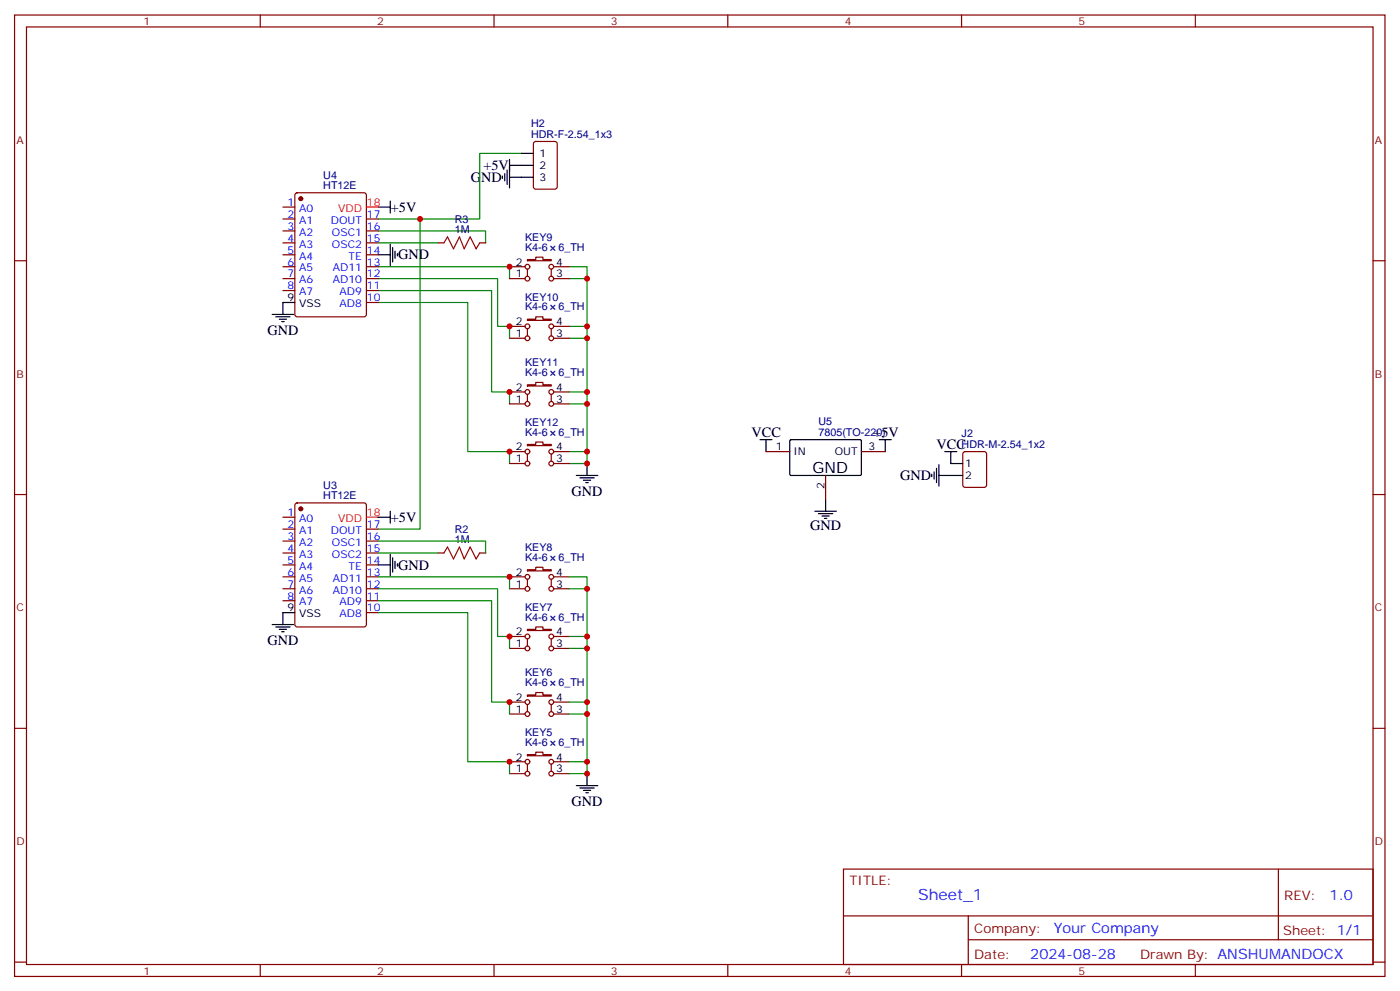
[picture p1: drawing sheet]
<svg xmlns="http://www.w3.org/2000/svg" width="414mm" height="293mm" viewBox="0 0 414 293" stroke-linecap="round" stroke-linejoin="round" font-family="sans-serif">
<g fill="none" stroke="#870000" stroke-width=".35">
<path d="M4.3 4.4h405.3v284.4h-405.3zM7.8 8h398.3v277.3h-398.3zM77 4.4v3.6M146.1 4.4v3.6M215.3 4.4v3.6M284.4 4.4v3.6M353.6 4.4v3.6M87.4 57.2l.5-.2h19.8l.6 .4 .1 35.6-.5 .6-20 .1-.6-.5-.1-35.5zM158 42l.5-.2h5.6l.7 .5v12.9l-.4 .7-5.9 .1-.7-.5v-13zM4.3 77.1h3.5M83.7 78.9h3.5M83.7 71.8h3.5"/>
<path d="M83.7 61.2h3.5M83.7 64.8h3.5M83.7 68.3h3.5M83.7 75.4h3.5M108.4 78.9h3.5M108.4 71.8h3.5M108.4 64.8h3.5M108.4 68.3h3.5M108.4 75.4h3.5M129.5 71.8h1.8M141.9 71.8h1.8M150.7 78.9h4.6"/>
<path d="M156 76.8h2.5v-.7h2.1v.7h2.5v.3h-7.1zM156 79.6v2.1M163.1 79.6v2.1M163.8 78.9h4.5M406.1 77.1h3.5M83.7 82.4h3.5M83.7 85.9h3.5M108.4 82.4h3.5M108.4 85.9h3.5M108.4 89.5h3.5M150.7 96.5h4.6M150.7 82.4h4.6"/>
<path d="M156 94.4h2.5v-.7h2.1v.7h2.5v.4h-7.1zM156 97.2v2.1M163.1 97.2v2.1M163.8 96.5h4.5M163.8 82.4h4.5M150.7 119.5h4.6M150.7 115.9h4.6M150.7 100h4.6M156 113.8h2.5v-.7h2.1v.7h2.5v.4h-7.1zM156 116.6v2.1M163.1 116.6v2.1M163.8 119.5h4.5"/>
<path d="M163.8 115.9h4.5M163.8 100h4.5M150.7 133.6h4.6M150.7 137.1h4.6M156 131.4h2.5v-.7h2.1v.7h2.5v.4h-7.1zM156 134.3v2.1M163.1 134.3v2.1M163.8 133.6h4.5M163.8 137.1h4.5M226.6 133.6h7M254.8 133.6h7M285 133.8l.5-.2h5.6l.7 .4v9.4l-.4 .7h-5.9l-.7-.4v-9.4z"/>
<path d="M4.3 146.3h3.5M83.7 153h3.5M83.7 156.5h3.5M87.4 148.9l.5-.2h19.8l.6 .5 .1 35.5-.5 .7h-20l-.6-.4-.1-35.6zM108.4 156.5h3.5M244.2 140.6v7.1M406.1 146.3h3.5M83.7 160h3.5M83.7 163.5h3.5M83.7 167.1h3.5M83.7 170.6h3.5M83.7 174.1h3.5"/>
<path d="M83.7 177.7h3.5M108.4 160h3.5M108.4 163.5h3.5M108.4 167.1h3.5M108.4 170.6h3.5M108.4 174.1h3.5M108.4 177.7h3.5M129.5 163.5h1.8M141.9 163.5h1.8M150.7 170.6h4.6M150.7 174.1h4.6M156 168.5h2.5v-.7h2.1v.7h2.5v.3h-7.1z"/>
<path d="M156 171.3v2.1M163.1 171.3v2.1M163.8 170.6h4.5M163.8 174.1h4.5M108.4 181.2h3.5M150.7 191.8h4.6M150.7 188.2h4.6M156 186.1h2.5v-.7h2.1v.7h2.5v.4h-7.1zM156 188.9v2.2M163.1 188.9v2.2M163.8 191.8h4.5M163.8 188.2h4.5"/>
<path d="M4.3 215.4h3.5M150.7 211.2h4.6M150.7 207.6h4.6M156 205.5h2.5v-.7h2.1v.7h2.5v.4h-7.1zM156 208.4v2.1M163.1 208.4v2.1M163.8 211.2h4.5M163.8 207.6h4.5M406.1 215.4h3.5M150.7 228.8h4.6M150.7 225.3h4.6M156 223.2h2.5v-.7h2.1v.7h2.5v.3h-7.1z"/>
<path d="M156 226v2.1M163.1 226v2.1M163.8 228.8h4.5M163.8 225.3h4.5M249.5 257h156.6v28.3h-156.6zM378.1 257.1v20.8M249.5 270.9h156.5M286.4 277.9h119.6M286.4 270.9v14.1M4.3 284.6h3.5M77 285.3v3.5M146.1 285.3v3.5"/>
<path d="M215.3 285.3v3.5M284.4 285.3v3.5M353.6 285.3v3.5M406.1 284.6h3.5"/>
<circle cx="156" cy="78.9" r=".71"/>
<circle cx="163.1" cy="78.9" r=".71"/>
<circle cx="156" cy="82.4" r=".71"/>
<circle cx="156" cy="96.5" r=".71"/>
<circle cx="163.1" cy="96.5" r=".71"/>
<circle cx="163.1" cy="82.4" r=".71"/>
<circle cx="156" cy="100" r=".71"/>
<circle cx="156" cy="119.5" r=".71"/>
<circle cx="156" cy="115.9" r=".71"/>
<circle cx="163.1" cy="100" r=".71"/>
<circle cx="163.1" cy="119.5" r=".71"/>
<circle cx="163.1" cy="115.9" r=".71"/>
<circle cx="156" cy="133.6" r=".71"/>
<circle cx="156" cy="137.1" r=".71"/>
<circle cx="163.1" cy="133.6" r=".71"/>
<circle cx="163.1" cy="137.1" r=".71"/>
<circle cx="156" cy="170.6" r=".71"/>
<circle cx="156" cy="174.1" r=".71"/>
<circle cx="163.1" cy="174.1" r=".71"/>
<circle cx="163.1" cy="170.6" r=".71"/>
<circle cx="156" cy="188.2" r=".71"/>
<circle cx="156" cy="191.8" r=".71"/>
<circle cx="163.1" cy="191.8" r=".71"/>
<circle cx="163.1" cy="188.2" r=".71"/>
<circle cx="156" cy="211.2" r=".71"/>
<circle cx="156" cy="207.6" r=".71"/>
<circle cx="163.1" cy="207.6" r=".71"/>
<circle cx="163.1" cy="211.2" r=".71"/>
<circle cx="156" cy="225.3" r=".71"/>
<circle cx="156" cy="228.8" r=".71"/>
<circle cx="163.1" cy="225.3" r=".71"/>
<circle cx="163.1" cy="228.8" r=".71"/>
</g>
<g fill="none" stroke="#008700" stroke-width=".35">
<path d="M154.2 45.4h-12.3v19.4h-30M111.9 68.3h31.8v3.5M111.9 78.9h38.8v3.5M111.9 71.8h17.6M124.2 64.8v91.7h-12.3M168.3 78.9h5.3v58.2h-5.3M111.9 89.5h26.5v44.1h12.3v3.5M111.9 85.9h33.5v30h5.3v3.6M111.9 82.4h35.3v14.1h3.5v3.5M168.3 82.4h5.3M168.3 96.5h5.3M168.3 100h5.3"/>
<path d="M168.3 119.5h5.3M168.3 115.9h5.3M168.3 133.6h5.3M111.9 170.6h38.8v3.5M111.9 174.1h35.3v14.1h3.5v3.6M111.9 177.7h33.5v29.9h5.3v3.6M111.9 160h31.8v3.5M111.9 163.5h17.6M168.3 170.6h5.3v58.2h-5.3M168.3 174.1h5.3M111.9 181.2h26.5v44.1h12.3v3.5M168.3 188.2h5.3"/>
<path d="M168.3 191.8h5.3M168.3 207.6h5.3M168.3 211.2h5.3M168.3 225.3h5.3"/>
</g>
<g fill="#870000" stroke="#870000" stroke-width=".35">
<circle cx="89" cy="150.5" r=".53"/>
<circle cx="89" cy="58.8" r=".53"/>
</g>
<g fill="none" stroke="#000" stroke-width=".35">
<path d="M115.4 59.5v3.5M148.6 52.1v.7M149.3 51.4v2.1M150 50.3v4.2M150.7 52.4h7.1M150.7 47.1v8.5M150.7 48.9h7.1M154.2 45.4h3.6M111.9 61.2h3.5M111.9 75.4h3.5M115.4 72.2v6.3M116.1 73.2v4.3"/>
<path d="M116.8 74.3v2.1M117.5 75v.7M80.5 93h6.4M81.6 93.7h4.2M82.6 94.4h2.1M83.3 95.1h.7M87.2 89.5h-3.5v3.5M173.6 137.1v3.5M224.8 130h3.5M226.6 130v3.6M233.7 130.2l.3-.2 20.6 .1 .2 .3-.1 10-.3 .2h-20.6l-.2-.3zM260.1 130h3.5"/>
<path d="M261.8 130v3.6M276.3 139.6v2.1M277 138.5v4.2M277.7 137.4v6.4M279.5 133.6h3.5M281.2 133.6v3.5h3.6M111.9 153h3.5M115.4 151.2v3.5M170.5 140.6h6.3M171.5 141.3h4.3M172.6 142h2.1M173.3 142.7h.7"/>
<path d="M241 151.2h6.4M242.1 151.9h4.2M243.1 152.6h2.2M243.8 153.3h.7M244.2 147.7v3.5M275.6 140.3v.7M277.7 140.6h7.1M111.9 167.1h3.5M115.4 163.9v6.4M116.1 165v4.2M116.8 166v2.1M117.5 166.7v.7"/>
<path d="M80.5 184.7h6.4M81.6 185.4h4.2M82.6 186.1h2.1M83.3 186.8h.7M87.2 181.2h-3.5v3.5M170.5 232.3h6.3M171.5 233h4.3M172.6 233.8h2.1M173.3 234.5h.7M173.6 228.8v3.5"/>
</g>
<path d="M108.4 61.2h3.5M108.4 153h3.5" fill="none" stroke="#f00" stroke-width=".35"/>
<path d="M131.3 71.8l1.1-1.7 1.7 3.5 1.8-3.5 1.4 3.5 1.8-3.5 1.7 3.5 1.1-1.8M131.3 163.5l1.1-1.7 1.7 3.5 1.8-3.5 1.4 3.5 1.8-3.5 1.7 3.5 1.1-1.8" fill="none" stroke="#a10000" stroke-width=".35"/>
<g fill="#c00">
<circle cx="124.2" cy="64.8" r=".88"/>
<circle cx="173.6" cy="188.2" r=".88"/>
<circle cx="173.6" cy="207.6" r=".88"/>
<circle cx="173.6" cy="225.3" r=".88"/>
<circle cx="150.7" cy="170.6" r=".88"/>
<circle cx="150.7" cy="188.2" r=".88"/>
<circle cx="150.7" cy="207.6" r=".88"/>
<circle cx="150.7" cy="225.3" r=".88"/>
<circle cx="173.6" cy="228.8" r=".88"/>
<circle cx="173.6" cy="211.2" r=".88"/>
<circle cx="173.6" cy="191.8" r=".88"/>
<circle cx="173.6" cy="174.1" r=".88"/>
<circle cx="173.6" cy="82.4" r=".88"/>
<circle cx="173.6" cy="100" r=".88"/>
<circle cx="173.6" cy="119.5" r=".88"/>
<circle cx="173.6" cy="137.1" r=".88"/>
<circle cx="150.7" cy="133.6" r=".88"/>
<circle cx="150.7" cy="115.9" r=".88"/>
<circle cx="150.7" cy="96.5" r=".88"/>
<circle cx="150.7" cy="78.9" r=".88"/>
<circle cx="173.6" cy="133.6" r=".88"/>
<circle cx="173.6" cy="115.9" r=".88"/>
<circle cx="173.6" cy="96.5" r=".88"/>
</g>
<text font-size="4.6" x="240.3" y="139.9">GND</text>
<text font-size="4.6" fill="#00f" x="271.6" y="266.1">Sheet_1</text>
<g font-size="4.2">
<text x="139.2" y="53.9">GND</text>
<text x="143" y="50.3">+5V</text>
<text x="115.6" y="62.7">+5V</text>
<text x="117.7" y="76.7">GND</text>
<text x="79.1" y="99.1">GND</text>
<text x="222.3" y="129.3">VCC</text>
<text x="258.3" y="129.3">+5V</text>
<text x="277" y="132.9">VCC</text>
<text x="266.2" y="142.1">GND</text>
<text x="169.1" y="146.7">GND</text>
<text x="115.6" y="154.4">+5V</text>
<text x="239.6" y="156.8">GND</text>
<text x="117.7" y="168.5">GND</text>
<text x="79.1" y="190.8">GND</text>
<text x="169.1" y="238.4">GND</text>
</g>
<g font-size="4.2" fill="#00f">
<text x="393.3" y="266.3">1.0</text>
<text x="311.7" y="275.9">Your Company</text>
<text x="304.7" y="283.7">2024-08-28</text>
</g>
<g font-size="3.9" fill="#800">
<text x="251.2" y="261.6">TITLE:</text>
<text x="379.9" y="266.3">REV:</text>
<text x="288.2" y="275.8">Company:</text>
<text x="379.5" y="276.4">Sheet: 1/1</text>
<text x="288.2" y="283.5">Date:</text>
<text x="337.2" y="283.6">Drawn By: ANSHUMANDOCX</text>
</g>
<g font-size="3.2" fill="#800">
<text x="42.4" y="7.4">1</text>
<text x="111.5" y="7.4">2</text>
<text x="180.7" y="7.4">3</text>
<text x="249.8" y="7.4">4</text>
<text x="319" y="7.4">5</text>
<text x="4.8" y="42.5">A</text>
<text x="406.6" y="42.5">A</text>
<text x="4.8" y="111.7">B</text>
<text x="406.6" y="111.7">B</text>
<text x="4.8" y="180.8">C</text>
<text x="406.6" y="180.8">C</text>
<text x="4.8" y="250">D</text>
<text x="406.6" y="250">D</text>
<text x="42.4" y="288.3">1</text>
<text x="111.5" y="288.3">2</text>
<text x="180.7" y="288.3">3</text>
<text x="249.8" y="288.3">4</text>
<text x="319" y="288.3">5</text>
</g>
<g font-size="3.2" fill="#000080">
<text x="157.1" y="40.8">HDR-F-2.54_1x3</text>
<text x="157.1" y="37.6">H2</text>
<text x="95.6" y="53">U4</text>
<text x="95.6" y="56">HT12E</text>
<text x="134.5" y="65.8">R3</text>
<text x="134.5" y="69">1M</text>
<text x="155.3" y="71.2">KEY9</text>
<text x="155.3" y="74.2">K4-6</text>
<text x="165.2" y="74.2">6_TH</text>
<text x="155.3" y="88.9">KEY10</text>
<text x="155.3" y="91.8">K4-6</text>
<text x="165.2" y="91.8">6_TH</text>
<text x="155.3" y="111.2">K4-6</text>
<text x="155.3" y="108.3">KEY11</text>
<text x="165.2" y="111.2">6_TH</text>
<text x="155.3" y="125.9">KEY12</text>
<text x="242.1" y="125.8">U5</text>
<text x="155.3" y="128.9">K4-6</text>
<text x="165.2" y="128.9">6_TH</text>
<text x="242.1" y="129">7805(TO-220)</text>
<text x="284.4" y="129.3">J2</text>
<text x="284.4" y="132.5">HDR-M-2.54_1x2</text>
<text x="95.6" y="147.7">HT12E</text>
<text x="95.6" y="144.7">U3</text>
<text x="134.5" y="160.7">1M</text>
<text x="134.5" y="157.6">R2</text>
<text x="155.3" y="165.9">K4-6</text>
<text x="155.3" y="163">KEY8</text>
<text x="165.2" y="165.9">6_TH</text>
<text x="155.3" y="183.5">K4-6</text>
<text x="155.3" y="180.6">KEY7</text>
<text x="165.2" y="183.5">6_TH</text>
<text x="155.3" y="202.9">K4-6</text>
<text x="155.3" y="200">KEY6</text>
<text x="165.2" y="202.9">6_TH</text>
<text x="155.3" y="220.6">K4-6</text>
<text x="155.3" y="217.6">KEY5</text>
<text x="165.2" y="220.6">6_TH</text>
</g>
<g font-size="3.2">
<text x="159.5" y="46.4">1</text>
<text x="159.5" y="53.5">3</text>
<text x="159.5" y="50">2</text>
<text x="152.6" y="82.1">1</text>
<text x="152.6" y="78.5">2</text>
<text x="164.5" y="82.1">3</text>
<text x="164.5" y="78.5">4</text>
<text x="85" y="89.1">9</text>
<text x="88.5" y="90.9">VSS</text>
<text x="152.6" y="99.7">1</text>
<text x="152.6" y="96.2">2</text>
<text x="164.5" y="99.7">3</text>
<text x="164.5" y="96.2">4</text>
<text x="152.6" y="119.1">1</text>
<text x="152.6" y="115.6">2</text>
<text x="164.5" y="119.1">3</text>
<text x="164.5" y="115.6">4</text>
<text x="152.6" y="136.7">1</text>
<text x="152.6" y="133.2">2</text>
<text x="164.5" y="136.7">3</text>
<text x="164.5" y="133.2">4</text>
<text x="229.5" y="133.2">1</text>
<text x="234.7" y="134.6">IN</text>
<text x="246.9" y="134.6">OUT</text>
<text x="256.9" y="133.2">3</text>
<text x="285.5" y="138.1">1</text>
<text x="285.5" y="141.7">2</text>
<text x="243.8" y="144.8" transform="rotate(-90 243.8 144.8)">2</text>
<text x="152.6" y="173.8">1</text>
<text x="152.6" y="170.3">2</text>
<text x="164.5" y="173.8">3</text>
<text x="164.5" y="170.3">4</text>
<text x="85" y="180.8">9</text>
<text x="88.5" y="182.6">VSS</text>
<text x="152.6" y="191.4">1</text>
<text x="152.6" y="187.9">2</text>
<text x="164.5" y="191.4">3</text>
<text x="164.5" y="187.9">4</text>
<text x="152.6" y="207.3">2</text>
<text x="164.5" y="207.3">4</text>
<text x="152.6" y="210.8">1</text>
<text x="164.5" y="210.8">3</text>
<text x="152.6" y="224.9">2</text>
<text x="164.5" y="224.9">4</text>
<text x="152.6" y="228.5">1</text>
<text x="164.5" y="228.5">3</text>
</g>
<g font-size="3.2" fill="#00f">
<text x="85" y="60.9">1</text>
<text x="85" y="64.4">2</text>
<text x="88.5" y="62.7">A0</text>
<text x="108.5" y="64.4">17</text>
<text x="85" y="67.9">3</text>
<text x="85" y="71.5">4</text>
<text x="88.5" y="66.2">A1</text>
<text x="88.5" y="69.7">A2</text>
<text x="97.8" y="66.2">DOUT</text>
<text x="98.2" y="69.7">OSC1</text>
<text x="108.5" y="71.5">15</text>
<text x="108.5" y="67.9">16</text>
<text x="85" y="75">5</text>
<text x="88.5" y="73.2">A3</text>
<text x="88.5" y="76.8">A4</text>
<text x="98.2" y="73.2">OSC2</text>
<text x="103.1" y="76.8">TE</text>
<text x="108.5" y="75">14</text>
<text x="85" y="78.5">6</text>
<text x="85" y="82.1">7</text>
<text x="88.5" y="80.3">A5</text>
<text x="88.5" y="83.8">A6</text>
<text x="98.4" y="83.8">AD10</text>
<text x="98.4" y="80.3">AD11</text>
<text x="108.5" y="82.1">12</text>
<text x="108.5" y="78.5">13</text>
<text x="85" y="85.6">8</text>
<text x="88.5" y="87.3">A7</text>
<text x="100.4" y="87.3">AD9</text>
<text x="108.5" y="89.1">10</text>
<text x="108.5" y="85.6">11</text>
<text x="100.4" y="90.9">AD8</text>
<text x="85" y="152.6">1</text>
<text x="88.5" y="154.4">A0</text>
<text x="85" y="156.1">2</text>
<text x="85" y="159.7">3</text>
<text x="88.5" y="157.9">A1</text>
<text x="88.5" y="161.4">A2</text>
<text x="97.8" y="157.9">DOUT</text>
<text x="98.2" y="161.4">OSC1</text>
<text x="108.5" y="159.7">16</text>
<text x="108.5" y="156.1">17</text>
<text x="85" y="163.2">4</text>
<text x="85" y="166.7">5</text>
<text x="88.5" y="165">A3</text>
<text x="98.2" y="165">OSC2</text>
<text x="108.5" y="166.7">14</text>
<text x="108.5" y="163.2">15</text>
<text x="85" y="170.3">6</text>
<text x="85" y="173.8">7</text>
<text x="88.5" y="168.5">A4</text>
<text x="88.5" y="172">A5</text>
<text x="98.4" y="172">AD11</text>
<text x="103.1" y="168.5">TE</text>
<text x="108.5" y="173.8">12</text>
<text x="108.5" y="170.3">13</text>
<text x="85" y="177.3">8</text>
<text x="88.5" y="175.5">A6</text>
<text x="88.5" y="179.1">A7</text>
<text x="98.4" y="175.5">AD10</text>
<text x="100.4" y="179.1">AD9</text>
<text x="108.5" y="177.3">11</text>
<text x="100.4" y="182.6">AD8</text>
<text x="108.5" y="180.8">10</text>
</g>
<g font-size="3.2" fill="#f00">
<text x="100" y="62.7">VDD</text>
<text x="108.5" y="60.9">18</text>
<text x="100" y="154.4">VDD</text>
<text x="108.5" y="152.6">18</text>
</g>
</svg>
